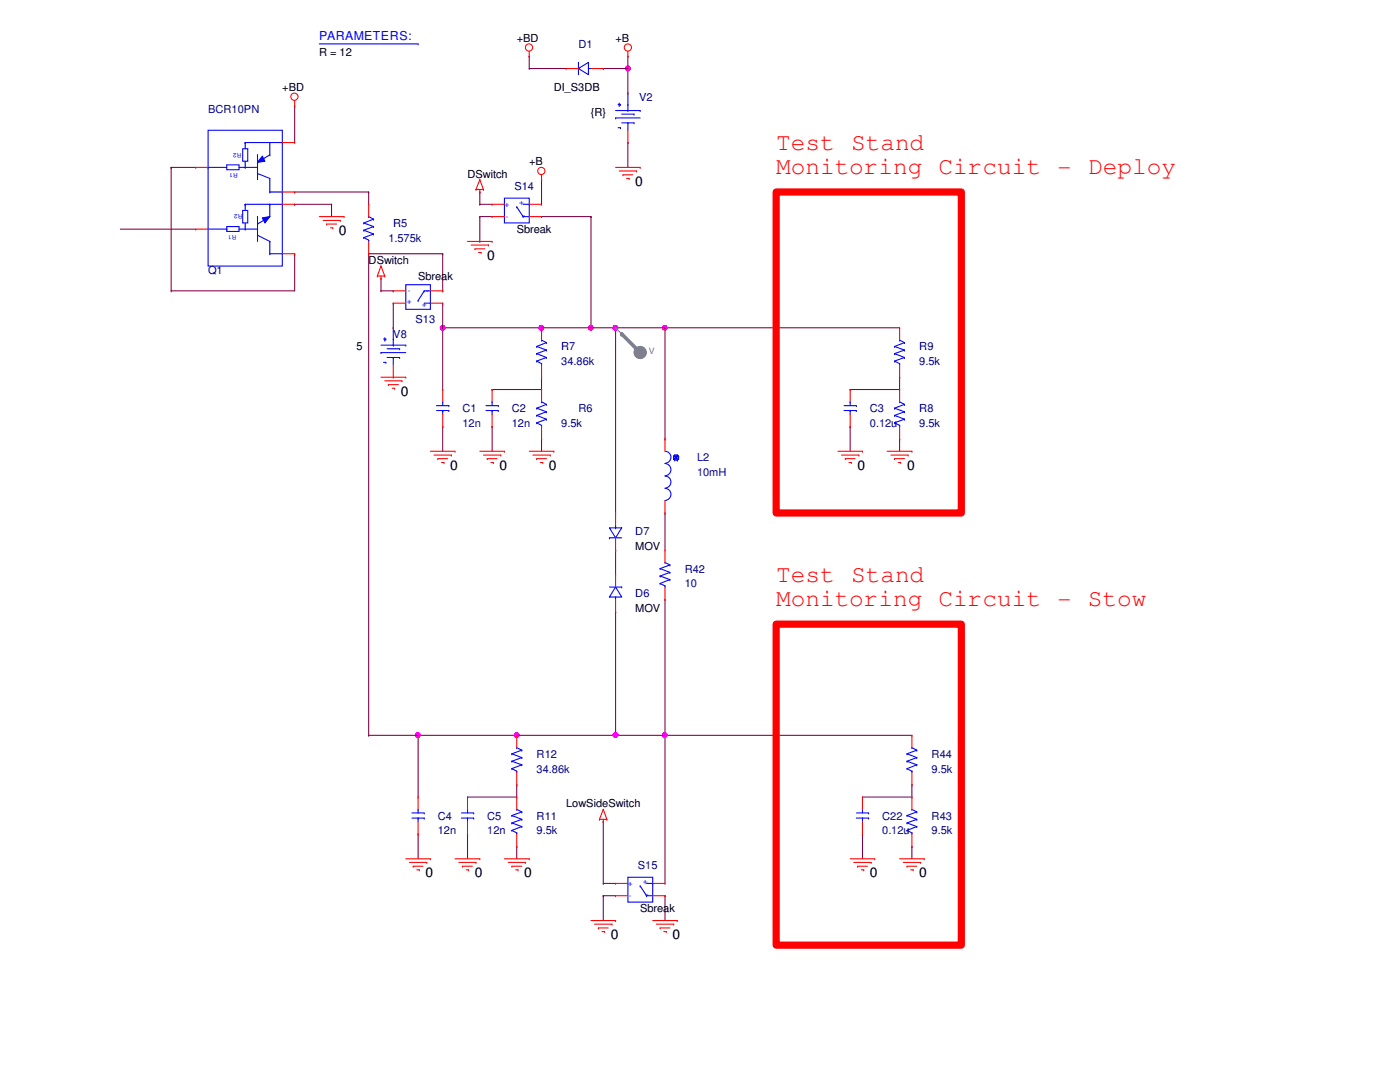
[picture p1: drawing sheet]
<svg xmlns="http://www.w3.org/2000/svg" width="279mm" height="216mm" viewBox="0 0 279 216" stroke-linecap="round" stroke-linejoin="round" font-family="sans-serif">
<path d="M98.2 77.7h.1M108.1 75.3h.1M108.1 75.3v2.4h-9.9M132.7 65.4h.1M132.7 65.4h46.8M88.3 85.1h.1M88.3 85.1v4.9M98.2 85.1h.1M98.2 85.1v4.9M108.1 87.6h.1M108.1 87.6v2.4" fill="none" stroke="#800040" stroke-width=".21"/>
<circle cx="132.7" cy="65.4" r=".47" fill="#f0f"/>
<circle cx="132.7" cy="65.4" r=".47" fill="none" stroke="#f0f" stroke-width=".21"/>
<circle cx="132.7" cy="65.4" r=".47" fill="#f0f"/>
<circle cx="132.7" cy="65.4" r=".47" fill="none" stroke="#f0f" stroke-width=".21"/>
<path d="M125.3 13.7h.1M125.3 13.7v4.9M73.6 38.3h.1M73.6 38.3v2.5M88.3 65.4h.1M88.3 65.4v12.3" fill="none" stroke="#800040" stroke-width=".21"/>
<circle cx="125.3" cy="13.6" r=".48" fill="#f0f"/>
<circle cx="125.3" cy="13.6" r=".48" fill="none" stroke="#f0f" stroke-width=".21"/>
<circle cx="125.3" cy="13.6" r=".48" fill="#f0f"/>
<circle cx="125.3" cy="13.6" r=".48" fill="none" stroke="#f0f" stroke-width=".21"/>
<g fill="none" stroke="#800040" stroke-width=".21">
<path d="M34.2 33.4h.1M34.2 33.4v24.6M34.2 33.4h4.9M58.8 38.3h.1M58.8 38.3h14.8M34.2 58h.1M58.8 40.8h.1M58.8 50.6h.1M58.8 40.8h7.4M58.8 50.6v7.4h-24.6M66.2 40.8h.1M66.2 40.8v2.4"/>
<path d="M169.7 77.7h.1M179.5 75.3h.1M179.5 75.3v2.4h-9.8M169.7 85.1h.1M169.7 85.1v4.9M179.5 87.6h.1M179.5 87.6v2.4M83.4 146.7h.1M83.4 146.7h19.7M93.3 159h.1M93.3 159h9.8M83.4 166.4h.1"/>
<path d="M83.4 166.4v5M93.3 166.4h.1M93.3 166.4v5M103.1 168.9h.1M103.1 168.9v2.5"/>
</g>
<circle cx="103.1" cy="146.7" r=".47" fill="#f0f"/>
<circle cx="103.1" cy="146.7" r=".47" fill="none" stroke="#f0f" stroke-width=".21"/>
<circle cx="103.1" cy="146.7" r=".47" fill="#f0f"/>
<circle cx="103.1" cy="146.7" r=".47" fill="none" stroke="#f0f" stroke-width=".21"/>
<path d="M83.4 146.7h.1M83.4 146.7v12.3M103.1 156.6h.1M103.1 156.6v2.4" fill="none" stroke="#800040" stroke-width=".21"/>
<circle cx="83.4" cy="146.7" r=".47" fill="#f0f"/>
<circle cx="83.4" cy="146.7" r=".47" fill="none" stroke="#f0f" stroke-width=".21"/>
<circle cx="83.4" cy="146.7" r=".47" fill="#f0f"/>
<circle cx="83.4" cy="146.7" r=".47" fill="none" stroke="#f0f" stroke-width=".21"/>
<g fill="none" stroke="#800040" stroke-width=".21">
<path d="M105.6 13.7h.1M105.6 11.2h.1M105.6 13.7h7.4M105.6 11.2v2.5M120.4 13.7h.1M125.3 11.2h.1M125.3 11.2v2.5h-4.9M58.8 21.1h.1M58.8 21.1v7.3M125.3 28.4h.1M125.3 28.4v5M88.3 65.4h.1"/>
<path d="M88.3 65.4h19.8"/>
</g>
<circle cx="108" cy="65.4" r=".47" fill="#f0f"/>
<circle cx="108" cy="65.4" r=".47" fill="none" stroke="#f0f" stroke-width=".21"/>
<circle cx="88.3" cy="65.4" r=".47" fill="#f0f"/>
<circle cx="88.3" cy="65.4" r=".47" fill="none" stroke="#f0f" stroke-width=".21"/>
<circle cx="108" cy="65.4" r=".47" fill="#f0f"/>
<circle cx="108" cy="65.4" r=".47" fill="none" stroke="#f0f" stroke-width=".21"/>
<circle cx="88.3" cy="65.4" r=".47" fill="#f0f"/>
<circle cx="88.3" cy="65.4" r=".47" fill="none" stroke="#f0f" stroke-width=".21"/>
<path d="M108.1 35.9h.1M108.1 35.9v4.9M95.8 40.8h.1M95.8 43.2h.1M95.8 48.2h.1M95.8 40.8h2.4M95.8 43.2h2.4M95.8 43.2v5M108.1 43.2h9.8M117.9 43.2h.1M117.9 43.2v22.2" fill="none" stroke="#800040" stroke-width=".21"/>
<circle cx="117.9" cy="65.4" r=".47" fill="#f0f"/>
<circle cx="117.9" cy="65.4" r=".47" fill="none" stroke="#f0f" stroke-width=".21"/>
<circle cx="117.9" cy="65.4" r=".47" fill="#f0f"/>
<circle cx="117.9" cy="65.4" r=".47" fill="none" stroke="#f0f" stroke-width=".21"/>
<g fill="none" stroke="#800040" stroke-width=".21">
<path d="M117.9 65.4h14.8v22.2M122.9 65.4h.1M132.7 87.6h.1M132.7 102.4h.1M132.7 119.6h.1M132.7 102.4v7.4M132.7 119.6v56.7M73.6 146.7h9.8M83.4 146.7h.1M103.1 146.7h19.8M122.9 146.7h.1M132.7 146.7h.1"/>
<path d="M132.7 146.7h49.3M172.1 159h.1M182 156.6h.1M182 156.6v2.4h-9.9M120.4 164h.1M120.4 176.3h.1M120.4 178.7h.1M120.4 164v12.3M120.4 178.7v5M120.4 176.3h2.5M120.4 178.7h2.5M132.7 178.7h.1"/>
<path d="M132.7 178.7v5M172.1 166.4h.1M172.1 166.4v5M182 168.9h.1M182 168.9v2.5"/>
</g>
<circle cx="132.7" cy="146.7" r=".47" fill="#f0f"/>
<circle cx="132.7" cy="146.7" r=".47" fill="none" stroke="#f0f" stroke-width=".21"/>
<circle cx="132.7" cy="146.7" r=".47" fill="#f0f"/>
<circle cx="132.7" cy="146.7" r=".47" fill="none" stroke="#f0f" stroke-width=".21"/>
<path d="M24 45.7h15.1M122.9 109.8h.1M122.9 109.8v4.9M122.9 122.1h.1M122.9 122.1v24.6M122.9 146.7h.1M122.9 146.7h9.8" fill="none" stroke="#800040" stroke-width=".21"/>
<circle cx="122.8" cy="146.7" r=".48" fill="#f0f"/>
<circle cx="122.8" cy="146.7" r=".48" fill="none" stroke="#f0f" stroke-width=".21"/>
<circle cx="122.8" cy="146.7" r=".48" fill="#f0f"/>
<circle cx="122.8" cy="146.7" r=".48" fill="none" stroke="#f0f" stroke-width=".21"/>
<path d="M122.9 65.4h.1M122.9 65.4v37" fill="none" stroke="#800040" stroke-width=".21"/>
<circle cx="122.8" cy="65.4" r=".48" fill="#f0f"/>
<circle cx="122.8" cy="65.4" r=".48" fill="none" stroke="#f0f" stroke-width=".21"/>
<circle cx="122.8" cy="65.4" r=".48" fill="#f0f"/>
<circle cx="122.8" cy="65.4" r=".48" fill="none" stroke="#f0f" stroke-width=".21"/>
<g fill="none" stroke="#800040" stroke-width=".21">
<path d="M95.8 38.3h.1M95.8 38.3v2.5M76 58h.1M76 55.5v2.5M76 58h2.5M78.5 58h.1M88.3 50.6h.1M88.3 58h.1M88.3 50.6h-14.7v96.1M88.3 50.6v7.4M78.5 60.5h.1M78.5 60.5v4.9"/>
<path d="M88.3 65.4h.1M88.3 60.5v4.9M108.1 65.4h.1M108.1 65.4h9.8M73.6 146.7h.1"/>
</g>
<g fill="none" stroke="#f00" stroke-width=".21">
<path d="M105.6 11.2h.1M105.6 10.2v1M125.3 11.2h.1M125.3 10.2v1M58.8 21.1h.1M58.8 20.1v1M95 37.8h.1M95 37.8h1.5M95.8 38.3h.1M95.8 35.9h.1M95.8 37.8v.5M95.8 35.9l-.8 1.9"/>
<path d="M95.8 35.9l.7 1.9M96.5 37.8h.1M108.1 35.9h.1M108.1 34.9v1M122.9 33.4h4.9M123.6 34.1h3.4M124.3 34.9h.1M124.3 34.9h2M125.1 35.6h.5M125.6 35.6h.1M127 34.1h.1M127.8 33.4h.1"/>
<path d="M63.7 43.2h5M64.5 44h3.4M65.2 44.7h.1M65.2 44.7h2M66 45.5h.4M66.4 45.5h.1M67.9 44h.1M68.7 43.2h.1M75.3 55.1h.1M75.3 55.1h1.5M76 55.5h.1M76 53.1h.1"/>
<path d="M76 55.1v.4M76 53.1l-.7 2M76 53.1l.8 2M76.8 55.1h.1M93.3 48.2h4.9M94 48.9h3.5M94.8 49.7h.1M94.8 49.7h1.9M95.5 50.4h.5M96 50.4h.1M97.5 48.9h.1M98.2 48.2h.1"/>
<path d="M76 75.3h5M76.8 76h3.4M77.5 76.8h.1M77.5 76.8h2M78.3 77.5h.4M78.7 77.5h.1M80.2 76h.1M81 75.3h.1M85.9 90h4.9M86.6 90.8h3.5M87.4 91.5h.1M87.4 91.5h1.9"/>
<path d="M88.1 92.3h.5M88.6 92.3h.1M90.1 90.8h.1M90.8 90h.1M95.8 90h4.9M96.5 90.8h3.4M97.2 91.5h.1M97.2 91.5h2M98 92.3h.5M98.5 92.3h.1M99.9 90.8h.1M100.7 90h.1"/>
<path d="M105.6 90h4.9M106.3 90.8h3.5M107.1 91.5h.1M107.1 91.5h2M107.8 92.3h.5M108.3 92.3h.1M109.8 90.8h.1M110.5 90h.1M167.2 90h4.9M167.9 90.8h3.5M168.7 91.5h.1M168.7 91.5h1.9"/>
<path d="M169.4 92.3h.5M169.9 92.3h.1M171.4 90.8h.1M172.1 90h.1M177 90h5M177.8 90.8h3.4M178.5 91.5h.1M178.5 91.5h2M179.3 92.3h.4M179.7 92.3h.1M181.2 90.8h.1M182 90h.1"/>
<path d="M81 171.4h4.9M81.7 172.1h3.5M82.5 172.8h.1M82.5 172.8h1.9M83.2 173.6h.5M83.7 173.6h.1M85.2 172.1h.1M85.9 171.4h.1M90.8 171.4h5M91.6 172.1h3.4M92.3 172.8h.1M92.3 172.8h2"/>
<path d="M93 173.6h.5M93.5 173.6h.1M95 172.1h.1M95.8 171.4h.1M100.7 171.4h4.9M101.4 172.1h3.5M102.2 172.8h.1M102.2 172.8h1.9M102.9 173.6h.5M103.4 173.6h.1M104.9 172.1h.1M105.6 171.4h.1"/>
<path d="M119.6 163.5h.1M119.6 163.5h1.5M120.4 164h.1M120.4 161.5h.1M120.4 163.5v.5M120.4 161.5l-.8 2M120.4 161.5l.7 2M121.1 163.5h.1M169.7 171.4h4.9M170.4 172.1h3.5M171.2 172.8h.1M171.2 172.8h1.9"/>
<path d="M171.9 173.6h.5M172.4 173.6h.1M173.9 172.1h.1M174.6 171.4h.1M179.5 171.4h4.9M180.3 172.1h3.4M181 172.8h.1M181 172.8h2M181.7 173.6h.5M182.2 173.6h.1M183.7 172.1h.1M184.4 171.4h.1"/>
<path d="M117.9 183.7h5M118.7 184.4h3.4M119.4 185.2h.1M119.4 185.2h2M120.1 185.9h.5M120.6 185.9h.1M122.1 184.4h.1M122.9 183.7h.1M130.3 183.7h4.9M131 184.4h3.5M131.7 185.2h.1M131.7 185.2h2"/>
<path d="M132.5 185.9h.5M133 185.9h.1M134.5 184.4h.1M135.2 183.7h.1"/>
<circle cx="58.8" cy="19.3" r=".72"/>
<circle cx="105.6" cy="9.5" r=".72"/>
<circle cx="125.3" cy="9.5" r=".72"/>
<circle cx="108" cy="34.1" r=".72"/>
</g>
<path d="M154.9 38.3h37v64.1h-37zM154.9 124.5h37v64.1h-37z" fill="none" stroke="#f00" stroke-width="1.4"/>
<circle cx="127.8" cy="70.3" r="1.22" fill="#808080"/>
<g fill="none" stroke="#808080" stroke-width=".21">
<path d="M122.9 65.4h.1M122.9 65.4l4.9 5"/>
<circle cx="127.8" cy="70.3" r="1.22"/>
</g>
<path d="M124.1 66.6l3.7 3.8" fill="none" stroke="#808080" stroke-width=".72"/>
<circle cx="124.1" cy="66.6" r=".36" fill="#808080"/>
<g fill="none" stroke="#00f" stroke-width=".21">
<path d="M41.5 33.4h.1M41.5 33.4h3.8M45.3 32.9h2.4v1h-2.4zM47.7 33.4h3.7M48.4 29.7h1v2.5h-1zM48.9 33.4h.1M48.9 32.2v1.2M51.4 30.9h.1M51.4 33.4h.1M51.4 30.9v5M53.8 38.3h.1M53.8 30.9h.1"/>
<path d="M53.8 35.6v2.7M56.3 28.4h.1M56.3 28.4h-2.5v2.5M45.3 45.2h2.4v1h-2.4zM47.7 45.7h3.7M48.4 42h1v2.5h-1zM48.9 45.7h.1M48.9 40.8h.1M48.9 44.5v1.2M48.9 40.8h4.9M51.4 45.7h.1M53.8 50.6h.1"/>
<path d="M53.8 48.2v2.4M168.4 81.9h2.5M168.4 80.9h2.5M169.7 80.2h.1M169.7 81.9h.1M169.7 80.2v.7M169.7 81.9v.8M170.9 81.9h.1M170.9 80.9h.1M82.2 163.2h2.5M82.2 162.2h2.5M83.4 161.5h.1"/>
<path d="M83.4 163.2h.1M83.4 161.5v.7M83.4 163.2v.8M84.7 163.2h.1M84.7 162.2h.1M92.1 163.2h2.4M92.1 162.2h2.4M93.3 161.5h.1M93.3 163.2h.1M93.3 161.5v.7M93.3 163.2v.8M94.5 163.2h.1"/>
<path d="M94.5 162.2h.1"/>
</g>
<path d="M169.7 77.7h.1M169.7 77.7v2.5M169.7 85.1h.1M169.7 82.7v2.4M83.4 159h.1M83.4 159v2.5M93.3 159h.1M93.3 159v2.5M83.4 166.4h.1M83.4 164v2.4M93.3 166.4h.1M93.3 164v2.4" fill="none" stroke="#f00" stroke-width=".21"/>
<path d="M52.4 43.5l1.4-.3-.9 1.3z" fill="#00f"/>
<path d="M53.8 38.3h2.5M56.3 38.3h.1M41.5 45.7h3.8M45.3 45.7h.1M52.4 43.5l1.4-.3-.9 1.3z" fill="none" stroke="#00f" stroke-width=".21"/>
<path d="M52.4 31.2l.5 1-1.5 .2z" fill="#00f"/>
<g fill="none" stroke="#00f" stroke-width=".21">
<path d="M63.7 8.8h19.7M83.4 8.8h.1M115.4 13.7l2-1.3v2.5zM115.4 12.4h.1M115.4 12.4v2.5M117.4 13.7h.1M117.4 13.7h.5M125.3 18.6h.1M125.3 18.6v3.5M41.5 26h14.8v27.1h-14.8zM48.9 28.4h.1M48.9 28.4h4.9"/>
<path d="M48.9 28.4v1.3M51.4 34.6h.1M51.4 32.4h.1M51.4 34.6l2.4 1M52.4 31.2l.5 1-1.5 .2zM53.8 30.9l-2.4 1.5M100.7 39.5h4.9v5h-4.9zM122.9 23.5h.1M122.9 23.5h4.9M122.9 22.1h4.9M123.4 20.8h.4M123.4 25.5h.4"/>
<path d="M123.6 21.1h.1M123.6 20.6v.5M123.8 20.8h.1M123.8 25.5h.1M124.1 22.8h2.4M124.1 24.5h2.4M125.3 22.1h.1M125.3 24.5h.1M125.3 24.5v1.5M126.5 22.8h.1M126.5 24.5h.1M127.8 22.1h.1"/>
<path d="M48.9 40.8h.1M48.9 40.8v1.2M51.4 44.7h.1M51.4 43.2h.1M51.4 46.9l2.4 1.3M51.4 43.2v5M53.6 40.8h2.7M53.8 40.8h.1M53.8 48.2h.1M53.8 50.6h2.5M53.8 40.8v2.4l-2.4 1.5M56.3 50.6h.1"/>
<path d="M56.3 40.8h.1M72.6 47.4h.1M72.6 45.9h.1M72.6 44.5h.1M72.6 47.4l1 .5M72.6 45.9l1.9 .8M72.6 44.5l1.9 .7M73.6 43.2h.1M73.6 47.9h.1M73.6 43.2l.9 .5M73.6 47.9v.3M74.5 46.7h.1"/>
<path d="M74.5 45.2h.1M74.5 43.7h.1M74.5 46.7l-1.9 .7M74.5 45.2l-1.9 .7M74.5 43.7l-1.9 .8M81 56.8h4.9v4.9h-4.9zM83.4 60h.1M84.7 58h.1M84.7 58l-1.3 2M84.7 58h1.2M103.1 41.3h.1M103.1 41.3l1.3 1.9"/>
<path d="M104.4 43.2h.1M104.4 40.8h1.2M104.4 43.2h1.2M105.6 40.8h.1M76 70.4h.1M76 70.4h5M76 68.9h5M76.5 67.6h.5M76.5 72.3h.5M76.8 67.9h.1M76.8 67.4v.5M77 67.6h.1"/>
<path d="M77 72.3h.1M77.3 69.6h2.5M77.3 71.3h2.5M78.5 68.9h.1M78.5 71.3h.1M78.5 65.4h.1M78.5 65.4v3.5M78.5 71.3v1.5M79.8 69.6h.1M79.8 71.3h.1M81 68.9h.1M84.7 60.5h1.2"/>
<path d="M85.9 60.5h.1M107.1 72.1h.1M107.1 70.6h.1M107.1 69.1h.1M107.1 72.1l1 .5M107.1 70.6l2 .7M107.1 69.1l2 .7M108.1 67.9h.1M108.1 72.6h.1M108.1 67.9l1 .5M108.1 72.6v.2M109.1 71.3h.1"/>
<path d="M109.1 69.8h.1M109.1 68.4h.1M109.1 71.3l-2 .8M109.1 69.8l-2 .8M109.1 68.4l-2 .7M178.5 72.1h.1M178.5 70.6h.1M178.5 69.1h.1M178.5 72.1l1 .5M178.5 70.6l2 .7M178.5 69.1l2 .7M179.5 67.9h.1"/>
<path d="M179.5 72.6h.1M179.5 67.9l1 .5M179.5 72.6v.2M180.5 71.3h.1M180.5 69.8h.1M180.5 68.4h.1M180.5 71.3l-2 .8M180.5 69.8l-2 .8M180.5 68.4l-2 .7M87.1 81.9h2.5M87.1 80.9h2.5M88.3 80.2h.1"/>
<path d="M88.3 81.9h.1M88.3 80.2v.7M88.3 81.9v.8M89.6 81.9h.1M89.6 80.9h.1M97 81.9h2.4M97 80.9h2.4M98.2 80.2h.1M98.2 81.9h.1M98.2 80.2v.7M98.2 81.9v.8M99.4 81.9h.1"/>
<path d="M99.4 80.9h.1M107.1 84.4h.1M107.1 82.9h.1M107.1 81.4h.1M107.1 84.4l1 .5M107.1 82.9l2 .8M107.1 81.4l2 .8M108.1 80.2h.1M108.1 84.9h.1M108.1 84.9v.2M108.1 80.2l1 .5M109.1 83.7h.1"/>
<path d="M109.1 82.2h.1M109.1 80.7h.1M109.1 83.7l-2 .7M109.1 82.2l-2 .7M109.1 80.7l-2 .7M132.7 90a1.21 1.21 0 0 1 1.2 1.2 1.21 1.21 0 0 1-1.2 1.3M132.7 97.5a1.21 1.21 0 0 1 1.2 1.2 1.21 1.21 0 0 1-1.2 1.2M132.7 95a1.21 1.21 0 0 1 1.2 1.2 1.21 1.21 0 0 1-1.2 1.2M132.7 92.5a1.23 1.23 0 0 1 1.2 1.2 1.23 1.23 0 0 1-1.2 1.3M134.5 91h.1M134.5 91.5h.1M134.5 91l.9 .5"/>
<path d="M134.5 91.5l.2 .3M134.5 91v.5M134.7 90.8h.1M134.7 91.8h.1M134.7 90.8l.5 1M134.7 90.8l-.2 .2M134.7 90.8h.5M134.7 91.8h.5M135.2 91.8h.1M135.2 90.8h.1M135.2 90.8l.2 .2M135.2 90.8l-.5 1"/>
<path d="M135.4 91h.1M135.4 91.5h.1M135.4 91v.5M135.4 91.5l-.2 .3M135.4 91l-.9 .5M178.5 84.4h.1M178.5 82.9h.1M178.5 81.4h.1M178.5 84.4l1 .5M178.5 82.9l2 .8M178.5 81.4l2 .8M179.5 80.2h.1"/>
<path d="M179.5 84.9h.1M179.5 84.9v.2M179.5 80.2l1 .5M180.5 83.7h.1M180.5 82.2h.1M180.5 80.7h.1M180.5 83.7l-2 .7M180.5 82.2l-2 .7M180.5 80.7l-2 .7M121.6 105.3h2.5l-1.2 2zM121.6 107.3h.1M121.6 117.1h2.5"/>
<path d="M121.6 107.3h2.5M122.9 117.1l1.2 2h-2.5zM122.9 119.1h.1M122.9 105.3h.1M122.9 104.8v.5M122.9 119.1v.5M124.1 117.1h.1M131.7 116.4h.1M131.7 114.9h.1M131.7 113.5h.1M131.7 116.4l1 .5M131.7 114.9l2 .8"/>
<path d="M131.7 113.5l2 .7M132.7 112.2h.1M132.7 116.9h.1M132.7 112.2l1 .5M132.7 116.9v.2M133.7 115.7h.1M133.7 114.2h.1M133.7 112.7h.1M133.7 115.7l-2 .7M133.7 114.2l-2 .7M133.7 112.7l-2 .8M102.2 153.4h.1"/>
<path d="M102.2 151.9h.1M102.2 150.4h.1M102.2 153.4l.9 .5M102.2 151.9l1.9 .7M102.2 150.4l1.9 .8M103.1 149.2h.1M103.1 153.9h.1M103.1 149.2l1 .5M103.1 153.9v.2M104.1 152.6h.1M104.1 151.2h.1M104.1 149.7h.1"/>
<path d="M104.1 152.6l-1.9 .8M104.1 151.2l-1.9 .7M104.1 149.7l-1.9 .7M181 153.4h.1M181 151.9h.1M181 150.4h.1M181 153.4l1 .5M181 151.9l2 .7M181 150.4l2 .8M182 149.2h.1M182 153.9h.1M182 153.9v.2"/>
<path d="M182 149.2l1 .5M183 152.6h.1M183 151.2h.1M183 149.7h.1M183 152.6l-2 .8M183 151.2l-2 .7M183 149.7l-2 .7M102.2 165.7h.1M102.2 164.2h.1M102.2 162.7h.1M102.2 165.7l.9 .5M102.2 164.2l1.9 .7"/>
<path d="M102.2 162.7l1.9 .8M103.1 161.5h.1M103.1 166.2h.1M103.1 166.2v.2M103.1 161.5l1 .5M104.1 164.9h.1M104.1 163.5h.1M104.1 162h.1M104.1 164.9l-1.9 .8M104.1 163.5l-1.9 .7M104.1 162l-1.9 .7M125.3 175h5v5h-5z"/>
<path d="M127.8 176.8h.1M127.8 176.8l1.2 1.9M129 178.7h.1M129 176.3h1.3M129 178.7h1.3M130.3 176.3h.1M170.9 163.2h2.5M170.9 162.2h2.5M172.1 161.5h.1M172.1 163.2h.1M172.1 161.5v.7M172.1 163.2v.8"/>
<path d="M173.4 163.2h.1M173.4 162.2h.1M181 165.7h.1M181 164.2h.1M181 162.7h.1M181 165.7l1 .5M181 164.2l2 .7M181 162.7l2 .8M182 161.5h.1M182 166.2h.1M182 161.5l1 .5M182 166.2v.2"/>
<path d="M183 164.9h.1M183 163.5h.1M183 162h.1M183 164.9l-2 .8M183 163.5l-2 .7M183 162l-2 .7"/>
</g>
<g fill="none" stroke="#f00" stroke-width=".21">
<path d="M113 13.7h.1M113 13.7h2.4M117.9 13.7h2.5M120.4 13.7h.1M125.3 18.6h.1M39.1 33.4h.1M39.1 33.4h2.4M56.3 38.3h2.5M56.3 28.4h2.5M58.8 38.3h.1M58.8 28.4h.1M125.3 28.4h.1"/>
<path d="M125.3 26v2.4M39.1 45.7h.1M39.1 45.7h2.4M56.3 40.8h2.5M56.3 50.6h2.5M58.8 40.8h.1M58.8 50.6h.1M73.6 40.8h.1M73.6 50.6h.1M73.6 40.8v2.4M73.6 48.2v2.4M78.5 58h.1"/>
<path d="M78.5 58h2.5M85.9 58h2.4M88.3 58h.1M98.2 40.8h.1M98.2 43.2h.1M98.2 40.8h2.5M98.2 43.2h2.5M105.6 40.8h2.5M105.6 43.2h2.5M108.1 40.8h.1M108.1 43.2h.1M78.5 60.5h.1"/>
<path d="M78.5 65.4h.1M78.5 75.3h.1M78.5 60.5h2.5M78.5 72.8v2.5M85.9 60.5h2.4M88.3 60.5h.1M88.3 77.7h.1M88.3 77.7v2.5M98.2 77.7h.1M98.2 77.7v2.5M108.1 65.4h.1M108.1 75.3h.1"/>
<path d="M108.1 77.7h.1M108.1 65.4v2.5M108.1 72.8v2.5M108.1 77.7v2.5M179.5 65.4h.1M179.5 75.3h.1M179.5 77.7h.1M179.5 65.4v2.5M179.5 72.8v2.5M179.5 77.7v2.5M88.3 85.1h.1M88.3 82.7v2.4"/>
<path d="M98.2 85.1h.1M98.2 82.7v2.4M108.1 87.6h.1M108.1 85.1v2.5M132.7 87.6h.1M132.7 87.6v2.4M132.7 99.9v2.5M179.5 87.6h.1M179.5 85.1v2.5M122.9 114.7h.1M122.9 102.4h.1M122.9 109.8h.1"/>
<path d="M122.9 102.4v2.4M122.9 107.3v2.5M122.9 114.7v2.4M122.9 119.6v2.5M132.7 109.8h.1M132.7 119.6h.1M132.7 102.4h.1M132.7 109.8v2.4M132.7 117.1v2.5M122.9 122.1h.1M103.1 146.7h.1M103.1 156.6h.1"/>
<path d="M103.1 159h.1M103.1 146.7v2.5M103.1 154.1v2.5M103.1 159v2.5M172.1 159h.1M172.1 159v2.5M182 159h.1M182 146.7h.1M182 156.6h.1M182 146.7v2.5M182 154.1v2.5M182 159v2.5"/>
<path d="M103.1 168.9h.1M103.1 166.4v2.5M122.9 176.3h.1M122.9 178.7h.1M122.9 176.3h2.4M122.9 178.7h2.4M130.3 176.3h2.4M130.3 178.7h2.4M132.7 176.3h.1M132.7 178.7h.1M172.1 166.4h.1M172.1 164v2.4"/>
<path d="M182 168.9h.1M182 166.4v2.5"/>
</g>
<g font-size="4.9" fill="#f00">
<text x="154.9" y="29.8">Test Stand</text>
<text x="154.9" y="34.7">Monitoring Circuit - Deploy</text>
<text x="154.9" y="116.1">Test Stand</text>
<text x="154.9" y="120.9">Monitoring Circuit - Stow</text>
</g>
<g font-size="2.7">
<text x="126.8" y="37.1">0</text>
<text x="67.6" y="46.9">0</text>
<text x="97.2" y="51.9">0</text>
<text x="80" y="79">0</text>
<text x="89.8" y="93.7">0</text>
<text x="99.7" y="93.7">0</text>
<text x="109.6" y="93.7">0</text>
<text x="171.2" y="93.7">0</text>
<text x="181" y="93.7">0</text>
<text x="84.9" y="175">0</text>
<text x="94.8" y="175">0</text>
<text x="104.6" y="175">0</text>
<text x="173.6" y="175">0</text>
<text x="183.5" y="175">0</text>
<text x="121.9" y="187.4">0</text>
<text x="134.2" y="187.4">0</text>
</g>
<text font-size="2.5" fill="#00f" x="63.7" y="8">PARAMETERS:</text>
<g font-size="2.2">
<text x="63.7" y="11.3">R = 12</text>
<text x="103.1" y="8.3">+BD</text>
<text x="122.9" y="8.3">+B</text>
<text x="56.3" y="18.2">+BD</text>
<text x="110.5" y="18.2">DI_S3DB</text>
<text x="117.9" y="23.1">{R}</text>
<text x="93.3" y="35.4">DSwitch</text>
<text x="105.6" y="32.9">+B</text>
<text x="103.1" y="46.5">Sbreak</text>
<text x="73.6" y="52.7">DSwitch</text>
<text x="83.4" y="55.9">Sbreak</text>
<text x="71.1" y="69.9">5</text>
<text x="126.8" y="109.8">MOV</text>
<text x="126.8" y="122.1">MOV</text>
<text x="113" y="161.1">LowSideSwitch</text>
<text x="127.8" y="182">Sbreak</text>
</g>
<g font-size="2.2" fill="#000080">
<text x="115.4" y="9.6">D1</text>
<text x="41.5" y="22.6">BCR10PN</text>
<text x="127.6" y="20.2">V2</text>
<text x="102.7" y="37.9">S14</text>
<text x="78.5" y="45.3">R5</text>
<text x="77.5" y="48.2">1.575k</text>
<text x="41.5" y="54.7">Q1</text>
<text x="82.9" y="64.5">S13</text>
<text x="78.5" y="67.4">V8</text>
<text x="112" y="69.9">R7</text>
<text x="183.5" y="69.9">R9</text>
<text x="112" y="72.9">34.86k</text>
<text x="183.5" y="72.9">9.5k</text>
<text x="92.3" y="82.2">C1</text>
<text x="102.2" y="82.2">C2</text>
<text x="115.4" y="82.2">R6</text>
<text x="173.6" y="82.2">C3</text>
<text x="183.5" y="82.2">R8</text>
<text x="92.3" y="85.2">12n</text>
<text x="102.2" y="85.2">12n</text>
<text x="112" y="85.2">9.5k</text>
<text x="173.6" y="85.2">0.12u</text>
<text x="183.5" y="85.2">9.5k</text>
<text x="139.1" y="92.1">L2</text>
<text x="139.1" y="95">10mH</text>
<text x="126.8" y="106.8">D7</text>
<text x="126.8" y="119.2">D6</text>
<text x="136.7" y="114.3">R42</text>
<text x="136.7" y="117.2">10</text>
<text x="107.1" y="151.2">R12</text>
<text x="107.1" y="154.2">34.86k</text>
<text x="185.9" y="151.2">R44</text>
<text x="185.9" y="154.2">9.5k</text>
<text x="87.4" y="163.5">C4</text>
<text x="87.4" y="166.5">12n</text>
<text x="97.2" y="163.5">C5</text>
<text x="97.2" y="166.5">12n</text>
<text x="107.1" y="163.5">R11</text>
<text x="107.1" y="166.5">9.5k</text>
<text x="176.1" y="163.5">C22</text>
<text x="176.1" y="166.5">0.12u</text>
<text x="185.9" y="163.5">R43</text>
<text x="185.9" y="166.5">9.5k</text>
<text x="127.3" y="173.4">S15</text>
</g>
<g font-size="2.2" fill="#00f">
<text x="104.1" y="43.8">-</text>
<text x="85.6" y="57.5" transform="rotate(180 85.6 57.5)">-</text>
<text x="128.8" y="179.3">-</text>
</g>
<g font-size="1.7" fill="#00f">
<text x="100.7" y="41.3">+</text>
<text x="103.6" y="40.8">+</text>
<text x="82.2" y="59.9" transform="rotate(180 82.2 59.9)">+</text>
<text x="85.2" y="60.5" transform="rotate(180 85.2 60.5)">+</text>
<text x="125.3" y="176.8">+</text>
<text x="128.3" y="176.3">+</text>
</g>
<text font-size="1.7" fill="#808080" x="129.5" y="70.7">V</text>
<g font-size="1.4" fill="#00f">
<text x="100.9" y="43.6">-</text>
<text x="82" y="57.7" transform="rotate(180 82 57.7)">-</text>
<text x="125.6" y="179.1">-</text>
</g>
<g font-size="1.2" fill="#00f">
<text x="47.5" y="34.5" transform="rotate(180 47.5 34.5)">R1</text>
<text x="48.2" y="30.6" transform="rotate(180 48.2 30.6)">R2</text>
<text x="47.2" y="46.8" transform="rotate(180 47.2 46.8)">R1</text>
<text x="48.4" y="42.6" transform="rotate(180 48.4 42.6)">R2</text>
</g>
</svg>
